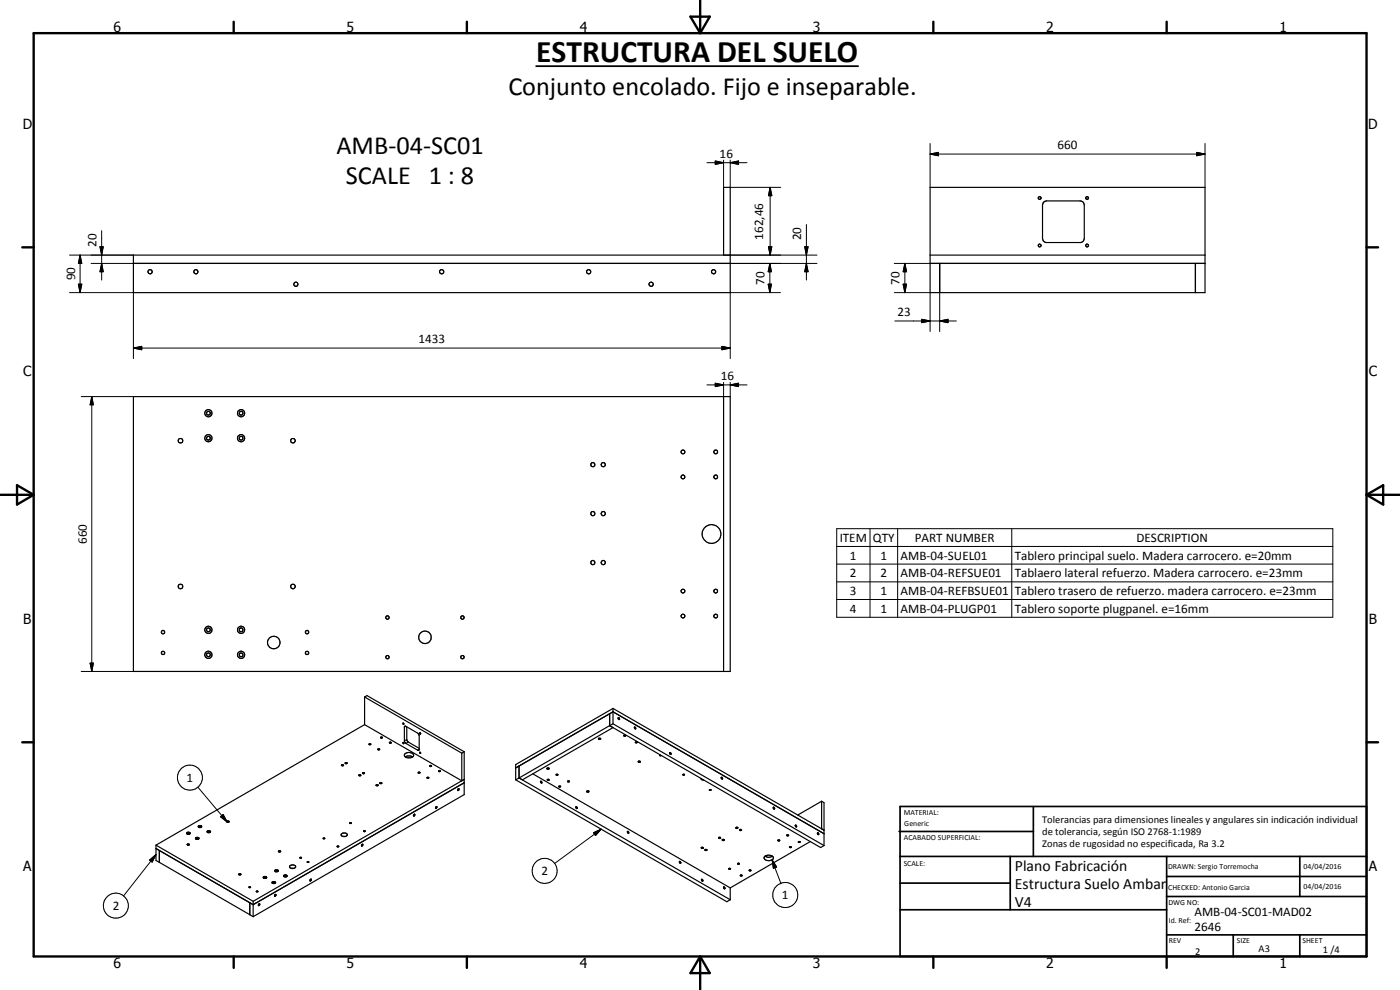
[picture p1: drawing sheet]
<svg xmlns="http://www.w3.org/2000/svg" width="420mm" height="297mm" viewBox="0 0 420 297" stroke-linecap="round" stroke-linejoin="round" font-family="sans-serif">
<g fill="none" stroke="#000" stroke-width=".35">
<path d="M279.1 56.2h82.5v31.6h-82.5zM40 79h179.1M217.2 76.5v-20.3h1.9v31.6h-179.1v-11.3h179.1M279.1 79h82.5M279.1 76.5h82.5M282 79v8.8M313.3 60.6l.8-.3h10l.9 .3 .4 .9v10l-.4 .9-.6 .4h-10.5l-.6-.4-.4-.9v-10zM358.8 79v8.8M40 119h179.1v82.5h-179.1zM217.2 119v82.5M109.4 209.1v8.3M109.4 217.4l-62.6 36.2"/>
<path d="M109.4 217.4l29.2 16.9M109.4 209.1l.7-.4 29.2 16.9M109.4 209.1l29.2 16.9M120.9 217l.2 .3zM121.5 217.9h.3l3.9 2.4 .1 4.7-.5 .1-3.8-2.4zM122.1 218.1v4.1l.4 .4 3.3 1.9M126 219.9l.2 .4zM183 217.7l63.3 36.6 1-.6M183 217.7l1 .6-27.2 15.7-1-.6M183 217.7l-27.2 15.7M184 212.6l-29.2 16.8v4.6M184 213.6l-29.2 16.8 1-.6v3.6"/>
<path d="M184 212.6v4.6M184 213.6l63.3 36.5M184 212.6l63.3 36.5-.7-.4v-8.3M184 213.6l-1 .6v3.5M184 217.2l-1 .5M184 217.2l63.3 36.5M185.5 215.4a.28 .28 0 0 1 .4 .1 .28 .28 0 0 1-.2 .4zM190.4 218.2l.4 .2v.3l-.4-.2zM102.5 229.6l.5-.1a.28 .28 0 0 1-.2 .4 .28 .28 0 0 1-.3-.3zM102.5 229.6h.1M103.6 228.9h.6a.3 .3 0 0 1-.3 .3 .3 .3 0 0 1-.3-.3zM107.7 232.5h.5a.25 .25 0 0 1-.2 .3 .25 .25 0 0 1-.3-.3z"/>
<path d="M111.3 223.3h.1M112.8 235.6a.31 .31 0 0 1 .4-.2 .31 .31 0 0 1 .2 .3zM114 234.9a.26 .26 0 0 1 .3-.1 .26 .26 0 0 1 .2 .3h-.5zM114.2 221.3l.6-.1-.3 .3zM116.9 222.8h.5l-.4 .2zM116.9 222.9h.1M120.9 222.8l.3 .3zM121.4 226.3a1.74 1.74 0 0 1 2.8 .3l-.2 .3a1.98 1.98 0 0 1-2.5 0zM121.7 227.1l.6-.3 1.6 .3M125.5 231.9h.1M125.5 231.7l.6 .1-.4 .2zM126 225.7l.2 .4z"/>
<path d="M128.1 233.3l.4-.1 .2 .2zM129 229.7h.3l.2 .2-.4 .1zM129.5 229.9h.1M131.6 231.3l.4-.1 .2 .2-.4 .1zM137.4 237.2h.1M137.4 236.8l.3-.2-.2 .6zM138.6 234.3l.7-.5-63.3 36.6M138.6 226v8.3M139.3 234.9l-63.3 36.5M139.3 225.6v12.8l-63.3 36.6M139.3 225.6l-.7 .4M154.8 234l63.3 36.6 1-.6"/>
<path d="M155.8 233.4l-1 .6M155.8 233.4l63.3 36.6M159.9 232.2l59.2 34.2M162.2 234.4l.3 .1 .1 .4zM164.2 230.5h.5a.3 .3 0 0 1-.2 .3 .3 .3 0 0 1-.3-.3zM164.3 233.8l.4 .1a.26 .26 0 0 1-.2 .2 .26 .26 0 0 1-.3-.2zM167.7 235.9l.6 .1-.5 .1zM170.4 234.4l.1 .2 .4-.1M170.4 234.4h.5M170.4 234.4h.1M170.9 234.4v.1M176.1 237.4l.5-.1 .1 .2-.4 .2z"/>
<path d="M179.6 221.6l.5-.1 .2 .2-.4 .2zM187.2 220.6a.26 .26 0 0 1 .4-.1 .26 .26 0 0 1 .1 .4l-.5-.1zM190.7 222.7l.3-.2 .2 .3-.4 .1zM191.5 228.5l.6-.1a.3 .3 0 0 1-.2 .4 .3 .3 0 0 1-.4-.3zM198.1 226.5l-.2 .2h.5M201 225.8l.3 .1v.5l-.3-.2zM201 225.8h.1M204.9 232.4h.5M204.9 232.5h.5M204.9 232.4v.1M205.4 232.4v.1M210.3 233.6l.3 .3 .6 .2"/>
<path d="M212.9 237h.5l-.1 .2zM213.4 237h.1M216.5 233.2l.3 .1v.5l-.3-.2zM46.8 253.6l29.2 16.8M46.8 253.6v4.6l1 .5M47.8 258.7v-3.5l-1-.6 29.2 16.8M47.8 258.7l27.2 15.7M56 249.9a.52 .52 0 0 1 .6-.3 .52 .52 0 0 1 .4 .6l-.6 .1-.3-.1zM56.2 253.4h.1M56.2 253.3h.6a.3 .3 0 0 1-.3 .3 .3 .3 0 0 1-.3-.3zM56.3 250.3l.2-.2 .3 .2M58.7 251.4l.7-.2 .3 .3a.57 .57 0 0 1-.5 .4 .57 .57 0 0 1-.5-.4z"/>
<path d="M59 251.7v.1M59 251.6h.4l.1 .2M59 251.6v.1M59.5 247.9a.53 .53 0 0 1 .6-.2 .53 .53 0 0 1 .4 .5 .58 .58 0 0 1-1-.3zM59.8 248.3v-.2h.4l.1 .2M62.2 249.4a.54 .54 0 0 1 .5-.2 .54 .54 0 0 1 .4 .5l-.8 .1zM62.4 249.8l.1-.2 .4 .2M68.1 246.4l.7 .1a.33 .33 0 0 1-.4 .2 .33 .33 0 0 1-.3-.3zM83.6 255.4l.4-.1 .2 .1-.3 .3zM87 259.8a1.02 1.02 0 0 1 1.7 .3 1.04 1.04 0 0 1-1.8-.1zM90 257.3l.5 .1-.3 .1zM92.2 258.6l.3-.1 .2 .2z"/>
<path d="M97 251.5l.5 .1-.3 .1zM101.2 253.9l.5 .1-.4 .1zM103.2 251a.57 .57 0 0 1-.8-.5 .57 .57 0 0 1 .7-.6l.7 .1 .4 .3-.1 .4-.5 .3M103.2 251h.4M103.2 251h-.2M103.4 251h.2M104.9 246.9l.5 .1-.2 .1zM104.9 247h.1M124.1 244.7v.1M124.2 244.5l.3-.2-.3 .6zM130.8 242.1l.3 .1-.3 .4zM172.9 242.1l.3 .2v.3l-.3-.2z"/>
<path d="M188.3 249.5l.3 .1v.4zM204 258.4a.29 .29 0 0 1 .3 .2 .29 .29 0 0 1-.2 .4zM204 258.4l-.1 .1M210.5 254.3l.6 .1-.4 .2zM211.6 254.9l.6 .2-.5 .1zM215.7 251.2l.6 .2-.5 .2zM220.8 248.3h.6a.28 .28 0 0 1-.3 .3 .28 .28 0 0 1-.3-.3zM221.3 259.1l.5-.1 .1 .2-.3 .1zM221.3 259.1v.1M221.9 249l.4-.2 .2 .3-.3 .1zM229.5 257a1.69 1.69 0 0 1 2.6 .5 1.55 1.55 0 0 1-1.5 .7 1.55 1.55 0 0 1-1.3-.9zM229.6 256.9l1 .3 1.2-.3"/>
<path d="M230.2 256.7l-.6 .2M232.1 242.2a.29 .29 0 0 1 .3 .2 .29 .29 0 0 1-.1 .3zM233.5 252.1h.5a.28 .28 0 0 1-.3 .2 .28 .28 0 0 1-.2-.2zM236.1 250.6l.4-.1 .2 .2-.3 .1zM236.9 254.1h.5a.26 .26 0 0 1-.2 .2 .26 .26 0 0 1-.3-.2zM237.5 254.2h.1M238.7 247.6l.3 .2v.3l-.3-.3zM239.6 252.6h.5v.2zM243.2 252.5l-24.1 13.9M245.4 249.9h.1M246.6 240.4l.7 .4v12.9M246.6 240.4l-7.2 4.2"/>
<path d="M71.7 262.2h.5l.1 .2-.5 .1zM74.7 266.1l.5 .1-.2 .2zM75 274.4l1 .6M76 270.4v4.6M76 271.4l-1-.6v3.6M76.9 267.4l.5 .1-.3 .1zM77.3 267.4h.1M77.6 271.7h.1M77.7 271.2l.3 .1-.3 .4zM79 263.1h.1a.49 .49 0 0 1 .6-.2 .49 .49 0 0 1 .3 .5l-.8 .1zM79.2 263.5l.4-.2 .2 .3M79.2 263.5l.1 .1"/>
<path d="M81.7 264.6h.9l.1 .3a.68 .68 0 0 1-1.1-.1zM81.9 265.1l.2-.3 .4 .3M82.5 261.2l.2-.2 .8 .2a.58 .58 0 0 1-.5 .4 .58 .58 0 0 1-.5-.2zM82.6 268.4h.2a.29 .29 0 0 1 0 .4 .29 .29 0 0 1-.4 0zM82.8 261.5l.1-.2 .4 .2M83.5 261.4h.1M85.1 262.7l.8-.2 .3 .4-.5 .2-.5-.1zM85.9 263v.1M85.9 263l-.3-.2-.2 .3M87.5 260.6h.6M93.2 263.8h.2v.3l-.3 .2zM210.6 263.8h.1"/>
<path d="M217.2 266.2h-.1M217.2 266.1l.4 .3-.1 .3-.3-.2zM219.1 266.4v3.6M222.2 262.7v.1M222.2 262.6l.5 .2h-.4zM224.8 261.1h.5a.26 .26 0 0 1-.2 .2 .26 .26 0 0 1-.3-.2z"/>
<circle cx="312" cy="59.4" r=".43"/>
<circle cx="326.3" cy="59.4" r=".41"/>
<circle cx="312" cy="73.7" r=".42"/>
<circle cx="326.3" cy="73.7" r=".42"/>
<circle cx="45.1" cy="81.5" r=".63"/>
<circle cx="58.8" cy="81.5" r=".62"/>
<circle cx="88.8" cy="85.3" r=".62"/>
<circle cx="132.6" cy="81.5" r=".63"/>
<circle cx="176.6" cy="81.5" r=".64"/>
<circle cx="195.4" cy="85.3" r=".63"/>
<circle cx="214.2" cy="81.5" r=".63"/>
<circle cx="54.2" cy="132.2" r=".69"/>
<circle cx="62.5" cy="131.5" r="1.08"/>
<circle cx="62.5" cy="124" r="1.08"/>
<circle cx="62.5" cy="124" r=".56"/>
<circle cx="62.6" cy="131.5" r=".58"/>
<circle cx="72.3" cy="124" r=".56"/>
<circle cx="72.3" cy="131.5" r=".56"/>
<circle cx="72.4" cy="131.5" r="1.08"/>
<circle cx="72.4" cy="124" r="1.08"/>
<circle cx="87.9" cy="132.2" r=".7"/>
<circle cx="177.9" cy="139.4" r=".61"/>
<circle cx="181" cy="139.4" r=".62"/>
<circle cx="205" cy="135.6" r=".58"/>
<circle cx="214.8" cy="135.6" r=".56"/>
<circle cx="177.9" cy="154.1" r=".63"/>
<circle cx="181" cy="154.1" r=".64"/>
<circle cx="205" cy="143.1" r=".57"/>
<circle cx="214.8" cy="143.1" r=".57"/>
<circle cx="54.2" cy="176" r=".69"/>
<circle cx="87.9" cy="175.9" r=".7"/>
<circle cx="177.9" cy="168.8" r=".61"/>
<circle cx="181" cy="168.8" r=".63"/>
<circle cx="205" cy="177.4" r=".57"/>
<circle cx="213.5" cy="160.2" r="2.81"/>
<circle cx="214.8" cy="177.3" r=".57"/>
<circle cx="48.9" cy="189.7" r=".5"/>
<circle cx="48.9" cy="195.9" r=".5"/>
<circle cx="62.5" cy="189" r="1.08"/>
<circle cx="62.6" cy="189" r=".58"/>
<circle cx="62.6" cy="196.5" r=".58"/>
<circle cx="62.6" cy="196.5" r="1.1"/>
<circle cx="72.3" cy="196.5" r="1.07"/>
<circle cx="72.4" cy="189" r=".57"/>
<circle cx="72.4" cy="196.5" r=".56"/>
<circle cx="72.4" cy="189" r="1.09"/>
<circle cx="82.2" cy="192.8" r="1.89"/>
<circle cx="92.1" cy="195.9" r=".5"/>
<circle cx="92.1" cy="189.7" r=".51"/>
<circle cx="116.3" cy="185.3" r=".51"/>
<circle cx="116.3" cy="197.2" r=".5"/>
<circle cx="127.5" cy="191.2" r="1.86"/>
<circle cx="138.8" cy="185.3" r=".52"/>
<circle cx="138.8" cy="197.2" r=".51"/>
<circle cx="205" cy="184.8" r=".57"/>
<circle cx="214.8" cy="184.8" r=".57"/>
<circle cx="109" cy="231.9" r=".27"/>
<circle cx="111" cy="223.3" r=".25"/>
<circle cx="113.6" cy="224.8" r=".26"/>
<circle cx="167.2" cy="232.4" r=".24"/>
<circle cx="108.7" cy="253.6" r=".25"/>
<circle cx="109.3" cy="249.4" r=".22"/>
<circle cx="217.1" cy="252" r=".26"/>
<circle cx="245.6" cy="250.1" r=".29"/>
<circle cx="210.7" cy="264.1" r=".28"/>
<circle cx="219.1" cy="260.7" r=".22"/>
</g>
<g fill="none" stroke="#000" stroke-width=".3">
<path d="M212.2 48.8h12M214.7 48.3l2.5 .5-2.5 .5zM217.2 48v8.2M219.1 48.8l2.5-.5v1zM219.1 48v8.2h15.2M231.1 56.2l.5 2.5h-1zM231.1 56.2v20.3M279.1 46.2l2.5-.5v1zM279.1 43.1v13.1M279.1 46.2h82.5M359.1 45.7l2.5 .5-2.5 .5zM361.6 43.1v13.1"/>
<path d="M20.9 76.5h19.1M24 76.5l.5 2.5h-1zM24 76.5v11.3M27.3 79h12.7M30 74h1l-.5 2.5zM30.5 79l.5 2.5h-1zM30.5 69.2v14.8M219.1 79h26.1M219.1 76.5h26.1M230.6 74h1l-.5 2.5zM231 79l.5 2.5h-1zM231 79v8.8"/>
<path d="M241.5 74h1l-.5 2.5zM242 79l.5 2.5h-1zM242 67.4v16.6M268.4 79h10.7M271.6 79l.5 2.5h-1.1zM271.6 79v8.8M20.9 87.8h19.1v19.8M23.5 85.3h1l-.5 2.5zM230.5 85.3h1l-.5 2.5zM234.2 87.8h-15.1v19.8M268.4 87.8h10.7v11.7M268.6 96.3h18.4"/>
<path d="M271 85.3h1.1l-.5 2.5zM276.6 95.8l2.5 .5-2.5 .5zM282 96.3l2.5-.5v1zM282 87.8v11.7M24.4 119h15.6M27.5 119l.5 2.5h-1zM27.5 119v82.5M40 104.4l2.5-.5v1zM40 104.4h179.1M212.2 115.5h12M214.7 115l2.5 .5-2.5 .5zM216.7 103.9l2.4 .5-2.4 .5z"/>
<path d="M217.2 114.7v4.3M219.1 115.5l2.5-.5v1zM219.1 114.7v4.3M251.1 158.6h148.9v26.6h-148.9zM261.1 158.6v26.6M269.4 158.6v26.6M303.6 158.6v26.6M251.1 164h148.9M251.1 169.2h148.9M251.1 174.6h148.9M251.1 179.9h148.9M27 199h1l-.5 2.5z"/>
<path d="M24.4 201.5h15.6M121.8 217.9l-.4 .3M59.4 236.2l8.8 10.4M122.1 221.9l-.7 .4M122.5 222.6l-.7 .5M125.8 224.8l-.5 .3M44.9 258.1l1.9-1.7-1.1 2.3zM46.8 256.4l-9.7 12.4M66.2 245.1l.8-.7 1.2 2.2zM178.1 249.9l2.3-1.1-1.7 1.9zM180.4 248.8l-14 10.3M229.7 256.8l.1 .1"/>
<path d="M231.7 258l1.4 2.1-1 .4zM231.7 258l2.6 7"/>
<circle cx="57" cy="233.3" r="3.8"/>
<circle cx="34.8" cy="271.7" r="3.8"/>
<circle cx="163.4" cy="261.3" r="3.7"/>
<circle cx="235.7" cy="268.5" r="3.8"/>
</g>
<circle cx="230" cy="256.7" r=".18" fill="#000"/>
<g fill="none" stroke="#000" stroke-width=".71">
<path d="M10.1 9.9h400v277.1h-400zM70.1 6.5v3.4M140.1 6.5v3.4M207.2 5h5.8l-2.9 4.9zM210.1 0v9.9M280.1 6.5v3.4M350.1 6.5v3.4M6.7 74.2h3.4M410.1 74.2h3.5M.1 148.5h10M5.1 145.6l5 2.9-5 2.9zM410.1 148.5h10"/>
<path d="M410.1 148.5l5-2.9v5.8zM6.7 222.7h3.4M410.1 222.7h3.5M70.1 287v3.4M140.1 287v3.4M210.1 287v10M210.1 287l2.9 5h-5.8zM280.1 287v3.4M350.1 287v3.4"/>
</g>
<g fill="none" stroke="#000" stroke-width=".51">
<path d="M269.8 249.5h40.3M270.1 242h140v45h-140zM270.1 257h140M303.2 257v16M310.1 242v15M350.1 257v30M390.1 257v12M270.1 265h33.1M270.1 273h80M350.1 269h60M350.1 263h60M350.1 280.5h60"/>
<path d="M370.1 280.5v6.5M390.1 280.5v6.5"/>
</g>
<g fill="#000">
<path d="M214.7 48.3l2.5 .5-2.5 .5zM219.1 48.8l2.5-.5v1zM231.1 56.2l.5 2.5h-1zM279.1 46.2l2.5-.5v1zM359.1 45.7l2.5 .5-2.5 .5zM24 76.5l.5 2.5h-1zM30 74h1l-.5 2.5zM230.6 74h1l-.5 2.5zM241.5 74h1l-.5 2.5zM23.5 85.3h1l-.5 2.5zM30.5 79l.5 2.5h-1zM230.5 85.3h1l-.5 2.5z"/>
<path d="M231 79l.5 2.5h-1zM242 79l.5 2.5h-1zM271 85.3h1.1l-.5 2.5zM271.6 79l.5 2.5h-1.1zM276.6 95.8l2.5 .5-2.5 .5zM282 96.3l2.5-.5v1zM40 104.4l2.5-.5v1zM214.7 115l2.5 .5-2.5 .5zM216.7 103.9l2.4 .5-2.4 .5zM219.1 115.5l2.5-.5v1zM27.5 119l.5 2.5h-1zM27 199h1l-.5 2.5z"/>
<path d="M44.9 258.1l1.9-1.7-1.1 2.3zM66.2 245.1l.8-.7 1.2 2.2zM178.1 249.9l2.3-1.1-1.7 1.9zM231.7 258l1.4 2.1-1 .4z"/>
</g>
<path d="M160.9 19.9h96.6" fill="none" stroke="#000" stroke-width=".53"/>
<text font-size="9.4" x="160.9" y="18.5">ESTRUCTURA DEL SUELO</text>
<g font-size="7.9">
<text x="152.6" y="28.4">Conjunto encolado. Fijo e inseparable.</text>
<text x="101" y="46.1">AMB-04-SC01</text>
<text x="103.8" y="55.2">SCALE 1 : 8</text>
</g>
<g font-size="4.7">
<text x="304.6" y="261.2">Plano Fabricación</text>
<text x="304.6" y="266.6">Estructura Suelo Ambar</text>
<text x="304.6" y="272">V4</text>
</g>
<g font-size="4.2">
<text x="34" y="9.6">6</text>
<text x="104" y="9.6">5</text>
<text x="174" y="9.6">4</text>
<text x="244" y="9.6">3</text>
<text x="314" y="9.6">2</text>
<text x="384" y="9.6">1</text>
<text x="6.8" y="38.7">D</text>
<text x="410.6" y="38.7">D</text>
<text x="7" y="112.9">C</text>
<text x="410.8" y="112.9">C</text>
<text x="7" y="187.1">B</text>
<text x="410.8" y="187.1">B</text>
<text x="7" y="261.4">A</text>
<text x="410.8" y="261.4">A</text>
<text x="34" y="290.4">6</text>
<text x="104" y="290.4">5</text>
<text x="174" y="290.4">4</text>
<text x="244" y="290.4">3</text>
<text x="314" y="290.4">2</text>
<text x="384" y="290.4">1</text>
</g>
<g font-size="3.9">
<text x="216" y="47.3">16</text>
<text x="317.4" y="44.7">660</text>
<text x="229.1" y="71.9" transform="rotate(-90 229.1 71.9)">162,46</text>
<text x="28.9" y="74" transform="rotate(-90 28.9 74)">20</text>
<text x="240.5" y="72.1" transform="rotate(-90 240.5 72.1)">20</text>
<text x="22.5" y="84.2" transform="rotate(-90 22.5 84.2)">90</text>
<text x="229.5" y="85.4" transform="rotate(-90 229.5 85.4)">70</text>
<text x="270" y="85.4" transform="rotate(-90 270 85.4)">70</text>
<text x="269.3" y="94.8">23</text>
<text x="125.6" y="102.9">1433</text>
<text x="216.4" y="114">16</text>
<text x="26" y="163.2" transform="rotate(-90 26 163.2)">660</text>
<text x="252" y="162.6">ITEM</text>
<text x="255.1" y="167.9">1</text>
<text x="262" y="162.6">QTY</text>
<text x="264.2" y="167.9">1</text>
<text x="270.3" y="167.9">AMB-04-SUEL01</text>
<text x="274.6" y="162.6">PART NUMBER</text>
<text x="304.5" y="167.9">Tablero principal suelo. Madera carrocero. e=20mm</text>
<text x="341.1" y="162.6">DESCRIPTION</text>
<text x="255.1" y="173.2">2</text>
<text x="264.2" y="173.2">2</text>
<text x="270.3" y="173.2">AMB-04-REFSUE01</text>
<text x="304.5" y="173.3">Tablaero lateral refuerzo. Madera carrocero. e=23mm</text>
<text x="255.1" y="178.5">3</text>
<text x="264.2" y="178.5">1</text>
<text x="270.3" y="178.5">AMB-04-REFBSUE01</text>
<text x="304.5" y="178.6">Tablero trasero de refuerzo. madera carrocero. e=23mm</text>
<text x="255.1" y="183.8">4</text>
<text x="264.2" y="183.8">1</text>
<text x="270.3" y="183.8">AMB-04-PLUGP01</text>
<text x="304.5" y="183.9">Tablero soporte plugpanel. e=16mm</text>
<text x="56" y="234.6">1</text>
<text x="162.5" y="262.6">2</text>
<text x="234.7" y="269.8">1</text>
<text x="33.8" y="273">2</text>
<text x="358.5" y="275">AMB-04-SC01-MAD02</text>
<text x="358.5" y="279.4">2646</text>
</g>
<g font-size="3.1">
<text x="312.7" y="246.8">Tolerancias para dimensiones lineales y angulares sin indicación individual</text>
<text x="312.7" y="250.4">de tolerancia, según ISO 2768-1:1989</text>
<text x="312.7" y="254">Zonas de rugosidad no especificada, Ra 3.2</text>
<text x="358.7" y="286.5">2</text>
<text x="377.7" y="285.6">A3</text>
<text x="397" y="285.9">1 /4</text>
</g>
<g font-size="2.4">
<text x="271.2" y="244.4">MATERIAL:</text>
<text x="271.3" y="252">ACABADO SUPERFICIAL:</text>
<text x="271.4" y="247.9">Generic</text>
<text x="271.2" y="259.7">SCALE:</text>
<text x="350.6" y="260.8">DRAWN: Sergio Torremocha</text>
<text x="391.2" y="260.6">04/04/2016</text>
<text x="350.6" y="267">CHECKED: Antonio Garcia</text>
<text x="391.2" y="266.7">04/04/2016</text>
<text x="350.6" y="271.4">DWG NO:</text>
<text x="350.8" y="276.9">Id. Ref:</text>
<text x="350.8" y="282.8">REV</text>
<text x="371.2" y="282.9">SIZE</text>
<text x="390.9" y="282.9">SHEET</text>
</g>
</svg>
